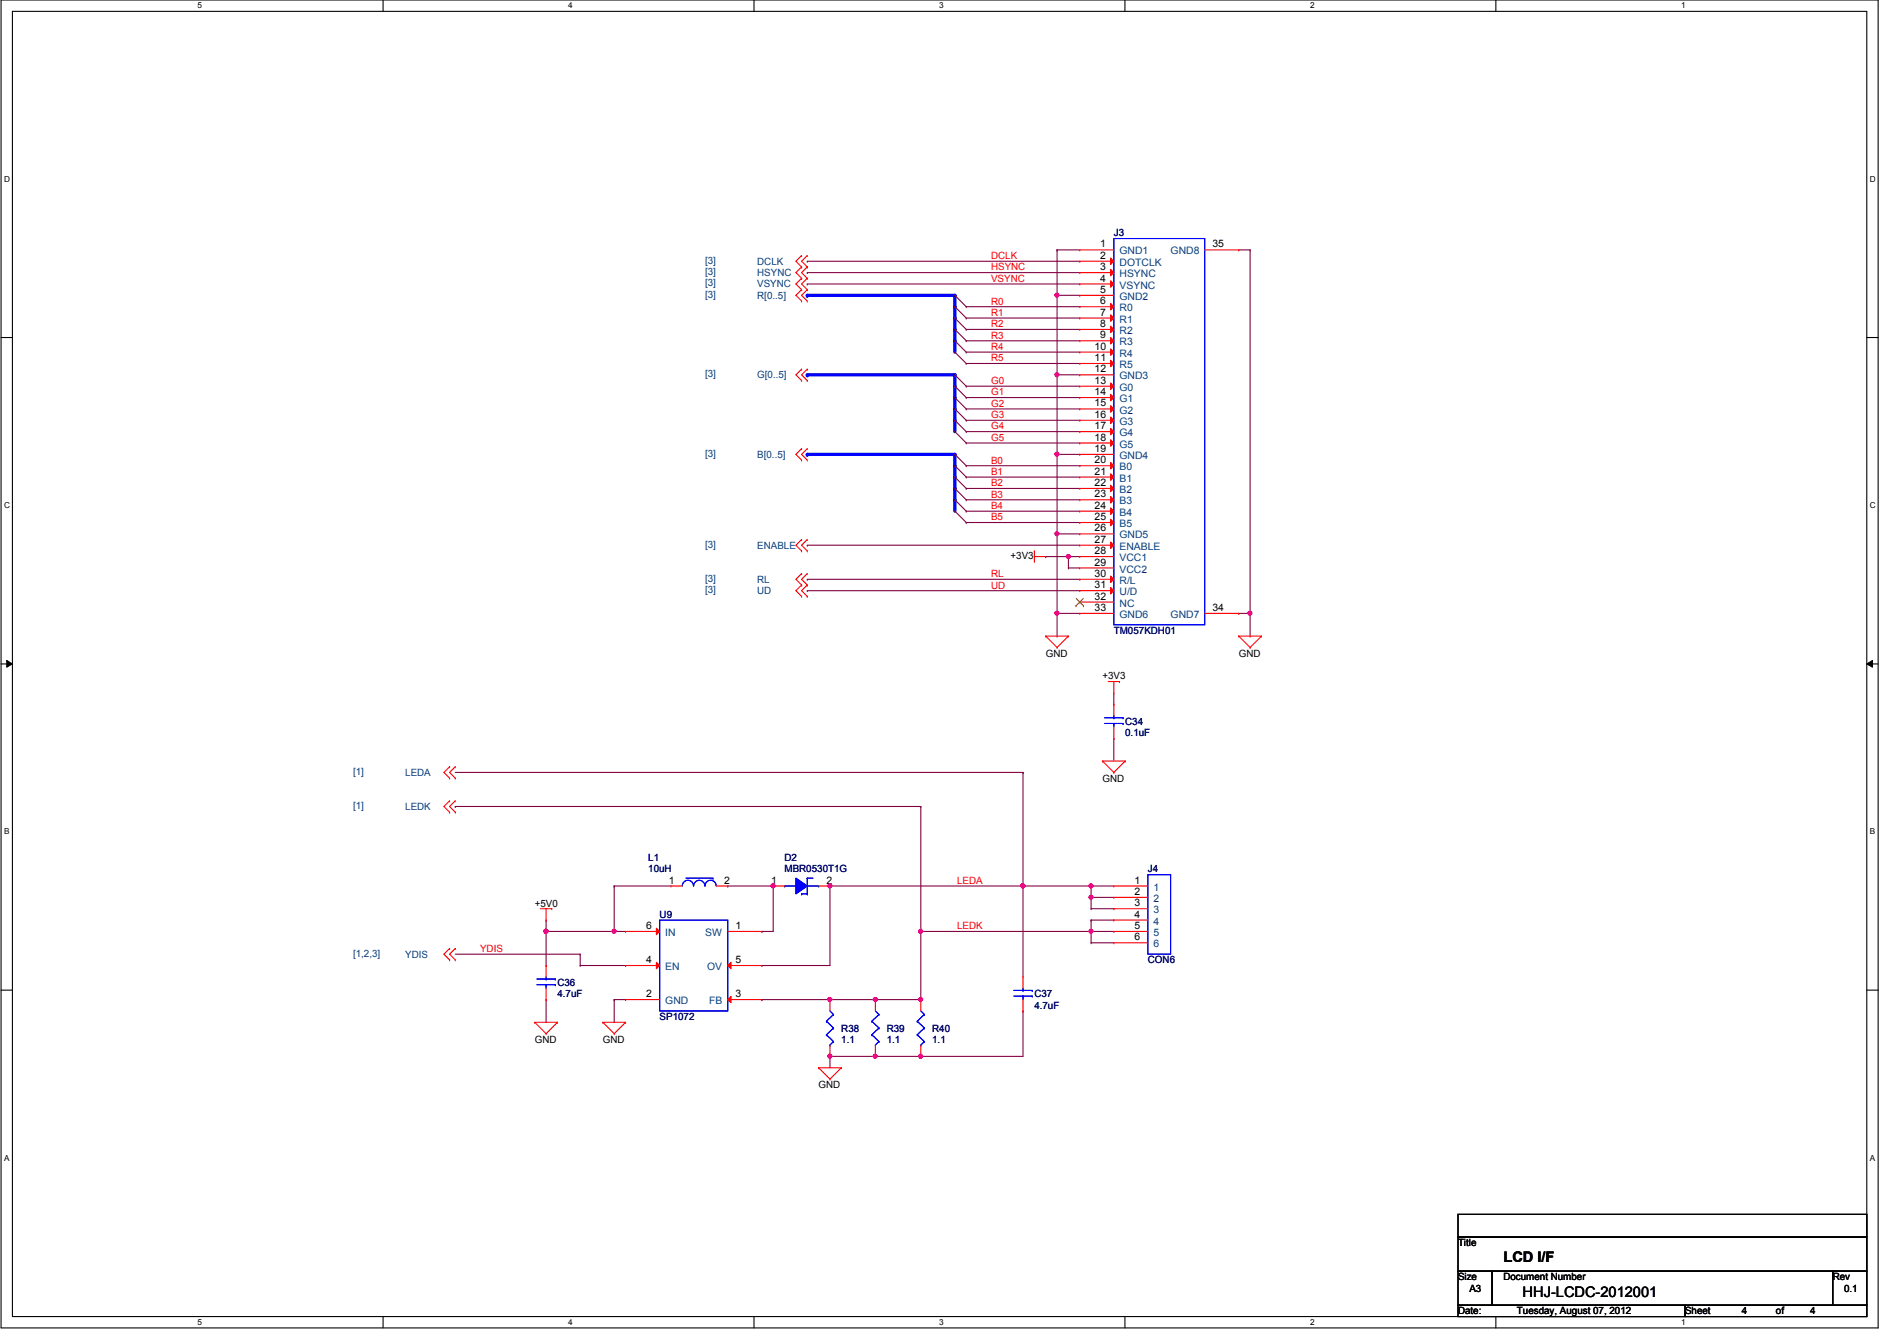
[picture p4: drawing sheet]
<svg xmlns="http://www.w3.org/2000/svg" width="297mm" height="210mm" viewBox="0 0 297 210" stroke-linecap="round" stroke-linejoin="round" font-family="sans-serif">
<path d="M.2 0h293.9v207.9h-293.9zM1.9 1.8h290.4v204.3h-290.4z" fill="none" stroke="#000" stroke-width=".17"/>
<g fill="#fff">
<path d="M30.9 .2h.7v1.4h-.7z"/>
<path d="M30.9 206.2h.7v1.4h-.7z"/>
</g>
<path d="M60 0v1.8M60 206.1v1.8" fill="none" stroke="#000" stroke-width=".17"/>
<g fill="#fff">
<path d="M89 .2h.7v1.4h-.7z"/>
<path d="M89 206.2h.7v1.4h-.7z"/>
</g>
<path d="M118.1 0v1.8M118.1 206.1v1.8" fill="none" stroke="#000" stroke-width=".17"/>
<g fill="#fff">
<path d="M147.1 .2h.6v1.4h-.6z"/>
<path d="M147.1 206.2h.6v1.4h-.6z"/>
</g>
<path d="M176.1 0v1.8M176.1 206.1v1.8" fill="none" stroke="#000" stroke-width=".17"/>
<g fill="#fff">
<path d="M205.1 .2h.7v1.4h-.7z"/>
<path d="M205.1 206.2h.7v1.4h-.7z"/>
</g>
<path d="M234.2 0v1.8M234.2 206.1v1.8" fill="none" stroke="#000" stroke-width=".17"/>
<g fill="#fff">
<path d="M263.2 .2h.7v1.4h-.7z"/>
<path d="M263.2 206.2h.7v1.4h-.7z"/>
<path d="M.6 27.3h.9v1.4h-.9z"/>
<path d="M292.8 27.3h.9v1.4h-.9z"/>
<path d="M.6 78.4h.9v1.4h-.9z"/>
<path d="M292.8 78.4h.9v1.4h-.9z"/>
</g>
<path d="M.2 52.8h1.7M292.3 52.8h1.8" fill="none" stroke="#000" stroke-width=".17"/>
<g fill="#fff">
<path d="M.6 129.5h.8v1.4h-.8z"/>
<path d="M292.8 129.5h.8v1.4h-.8z"/>
</g>
<path d="M.2 103.9h1.7M292.3 103.9h1.8" fill="none" stroke="#000" stroke-width=".17"/>
<path d="M1.1 103.4l.8 .5-.8 .5zM292.3 103.9l.9-.5v1z" fill="#000"/>
<path d="M1.1 103.4l.8 .5-.8 .5zM292.3 103.9l.9-.5v1z" fill="none" stroke="#000" stroke-width=".16"/>
<g fill="#fff">
<path d="M.6 180.5h.8v1.4h-.8z"/>
<path d="M292.8 180.5h.8v1.4h-.8z"/>
</g>
<path d="M.2 155h1.7M292.3 155h1.8" fill="none" stroke="#000" stroke-width=".17"/>
<g fill="none" stroke="#800040" stroke-width=".17">
<path d="M165.5 39.1h.1M165.5 39.1h3.6M165.5 39.1v19.6M126.4 40.9h.1M126.4 42.7h.1M126.4 44.4h.1M126.4 40.9h42.7M126.4 42.7h42.7M126.4 44.4h42.7M151.3 48h.1M151.3 49.8h.1M151.3 51.6h.1"/>
<path d="M151.3 53.3h.1M151.3 55.1h.1M151.3 56.9h.1M151.3 48h17.8M151.3 49.8h17.8M151.3 51.6h17.8M151.3 53.3h17.8M151.3 55.1h17.8M151.3 56.9h17.8M165.5 46.2h.1M165.5 46.2h3.6"/>
</g>
<circle cx="165.5" cy="58.6" r=".32" fill="#f0f"/>
<circle cx="165.5" cy="58.6" r=".32" fill="none" stroke="#f0f" stroke-width=".17"/>
<circle cx="165.5" cy="46.2" r=".32" fill="#f0f"/>
<circle cx="165.5" cy="46.2" r=".32" fill="none" stroke="#f0f" stroke-width=".17"/>
<g fill="none" stroke="#800040" stroke-width=".17">
<path d="M165.5 58.7h.1M165.5 58.7h3.6M165.5 58.7v24.9M151.3 60.5h.1M151.3 62.2h.1M151.3 64h.1M151.3 65.8h.1M151.3 67.6h.1M151.3 69.3h.1M151.3 72.9h.1M151.3 74.7h.1M151.3 76.5h.1"/>
<path d="M151.3 78.2h.1M151.3 60.5h17.8M151.3 62.2h17.8M151.3 64h17.8M151.3 65.8h17.8M151.3 67.6h17.8M151.3 69.3h17.8M151.3 72.9h17.8M151.3 74.7h17.8M151.3 76.5h17.8M151.3 78.2h17.8M165.5 71.1h.1"/>
<path d="M165.5 71.1h3.6M151.3 80h.1M151.3 81.8h.1M151.3 80h17.8M151.3 81.8h17.8"/>
</g>
<circle cx="165.5" cy="83.5" r=".32" fill="#f0f"/>
<circle cx="165.5" cy="83.5" r=".32" fill="none" stroke="#f0f" stroke-width=".17"/>
<circle cx="165.5" cy="71.1" r=".32" fill="#f0f"/>
<circle cx="165.5" cy="71.1" r=".32" fill="none" stroke="#f0f" stroke-width=".17"/>
<path d="M126.4 85.3h.1M126.4 85.3h42.7M165.5 83.6h.1M165.5 83.6h3.6M165.5 83.6v12.4" fill="none" stroke="#800040" stroke-width=".17"/>
<circle cx="165.5" cy="96" r=".32" fill="#f0f"/>
<circle cx="165.5" cy="96" r=".32" fill="none" stroke="#f0f" stroke-width=".17"/>
<path d="M126.4 90.7h.1M126.4 92.5h.1M126.4 90.7h42.7M126.4 92.5h42.7M165.5 96h.1M165.5 96h3.6" fill="none" stroke="#800040" stroke-width=".17"/>
<path d="M149.5 53.3v1.8" fill="none" stroke="#00f" stroke-width=".51"/>
<circle cx="149.5" cy="53.3" r=".25" fill="#00f"/>
<path d="M149.5 48v1.8" fill="none" stroke="#00f" stroke-width=".51"/>
<circle cx="149.5" cy="48" r=".25" fill="#00f"/>
<path d="M149.5 46.2v1.8" fill="none" stroke="#00f" stroke-width=".51"/>
<circle cx="149.5" cy="46.2" r=".25" fill="#00f"/>
<path d="M149.5 51.6v1.7" fill="none" stroke="#00f" stroke-width=".51"/>
<circle cx="149.5" cy="51.6" r=".25" fill="#00f"/>
<path d="M149.5 49.8v1.8" fill="none" stroke="#00f" stroke-width=".51"/>
<circle cx="149.5" cy="49.8" r=".25" fill="#00f"/>
<path d="M126.4 46.2h23.1" fill="none" stroke="#00f" stroke-width=".51"/>
<circle cx="126.4" cy="46.2" r=".25" fill="#00f"/>
<path d="M149.5 65.8v1.8" fill="none" stroke="#00f" stroke-width=".51"/>
<circle cx="149.5" cy="65.8" r=".25" fill="#00f"/>
<path d="M149.5 60.5v1.7" fill="none" stroke="#00f" stroke-width=".51"/>
<circle cx="149.5" cy="60.5" r=".25" fill="#00f"/>
<path d="M149.5 58.7v1.8" fill="none" stroke="#00f" stroke-width=".51"/>
<circle cx="149.5" cy="58.7" r=".25" fill="#00f"/>
<path d="M149.5 64v1.8" fill="none" stroke="#00f" stroke-width=".51"/>
<circle cx="149.5" cy="64" r=".25" fill="#00f"/>
<path d="M149.5 62.2v1.8" fill="none" stroke="#00f" stroke-width=".51"/>
<circle cx="149.5" cy="62.2" r=".25" fill="#00f"/>
<path d="M126.4 58.7h23.1" fill="none" stroke="#00f" stroke-width=".51"/>
<circle cx="126.4" cy="58.7" r=".25" fill="#00f"/>
<path d="M126.4 71.1h23.1" fill="none" stroke="#00f" stroke-width=".51"/>
<circle cx="126.4" cy="71.1" r=".25" fill="#00f"/>
<path d="M149.5 71.1v1.8" fill="none" stroke="#00f" stroke-width=".51"/>
<circle cx="149.5" cy="71.1" r=".25" fill="#00f"/>
<path d="M149.5 78.2v1.8" fill="none" stroke="#00f" stroke-width=".51"/>
<circle cx="149.5" cy="78.2" r=".25" fill="#00f"/>
<path d="M149.5 72.9v1.8" fill="none" stroke="#00f" stroke-width=".51"/>
<circle cx="149.5" cy="72.9" r=".25" fill="#00f"/>
<path d="M149.5 76.5v1.7" fill="none" stroke="#00f" stroke-width=".51"/>
<circle cx="149.5" cy="76.5" r=".25" fill="#00f"/>
<path d="M149.5 74.7v1.8" fill="none" stroke="#00f" stroke-width=".51"/>
<circle cx="149.5" cy="74.7" r=".25" fill="#00f"/>
<path d="M167.3 87.1h.1M167.3 88.9h.1M167.3 87.1h1.8M167.3 88.9h1.8M167.3 87.1v1.8" fill="none" stroke="#800040" stroke-width=".17"/>
<circle cx="167.3" cy="87.1" r=".32" fill="#f0f"/>
<circle cx="167.3" cy="87.1" r=".32" fill="none" stroke="#f0f" stroke-width=".17"/>
<path d="M163.7 87.1h.1M163.7 87.1h3.6M174.4 115.6h.1M174.4 115.6v3.5M170.9 138.7h.1M170.9 138.7h3.5" fill="none" stroke="#800040" stroke-width=".17"/>
<circle cx="170.8" cy="138.7" r=".32" fill="#f0f"/>
<circle cx="170.8" cy="138.7" r=".32" fill="none" stroke="#f0f" stroke-width=".17"/>
<path d="M170.9 142.2h.1M170.9 140.5h.1M170.9 142.2h3.5M170.9 140.5v1.7" fill="none" stroke="#800040" stroke-width=".17"/>
<circle cx="170.8" cy="140.4" r=".32" fill="#f0f"/>
<circle cx="170.8" cy="140.4" r=".32" fill="none" stroke="#f0f" stroke-width=".17"/>
<path d="M170.9 138.7h.1M170.9 138.7v1.8M170.9 140.5h.1M170.9 144h.1M170.9 145.8h.1M170.9 140.5h3.5M170.9 145.8v1.8M170.9 144h3.5" fill="none" stroke="#800040" stroke-width=".17"/>
<circle cx="170.8" cy="145.8" r=".32" fill="#f0f"/>
<circle cx="170.8" cy="145.8" r=".32" fill="none" stroke="#f0f" stroke-width=".17"/>
<g fill="none" stroke="#800040" stroke-width=".17">
<path d="M96.2 138.7h.1M96.2 138.7h8.9M96.2 138.7v7.1M114 138.7h.1M114 138.7h7.1M96.2 145.8h.1M96.2 145.8h1.8M170.9 145.8h.1M170.9 144h.1M170.9 147.6h.1M170.9 145.8h3.5M170.9 144v1.8"/>
<path d="M170.9 147.6h3.5"/>
</g>
<circle cx="121" cy="138.7" r=".32" fill="#f0f"/>
<circle cx="121" cy="138.7" r=".32" fill="none" stroke="#f0f" stroke-width=".17"/>
<path d="M121.1 138.7h.1M121.1 138.7v7.1h-1.8M130 138.7h.1M130 138.7v12.4h-10.7M96.2 156.5h.1M96.2 156.5h1.8M96.2 156.5v3.5M119.3 145.8h.1M119.3 151.1h.1M130 165.4h.1M130 165.4v1.7M130 165.4h7.1" fill="none" stroke="#800040" stroke-width=".17"/>
<circle cx="137" cy="165.3" r=".32" fill="#f0f"/>
<circle cx="137" cy="165.3" r=".32" fill="none" stroke="#f0f" stroke-width=".17"/>
<circle cx="129.9" cy="165.3" r=".32" fill="#f0f"/>
<circle cx="129.9" cy="165.3" r=".32" fill="none" stroke="#f0f" stroke-width=".17"/>
<path d="M137.1 165.4h.1M137.1 165.4h7.1" fill="none" stroke="#800040" stroke-width=".17"/>
<circle cx="144.2" cy="165.3" r=".32" fill="#f0f"/>
<circle cx="144.2" cy="165.3" r=".32" fill="none" stroke="#f0f" stroke-width=".17"/>
<path d="M119.3 156.5h.1M119.3 156.5h10.7M137.1 156.5h.1M137.1 156.5h7.1" fill="none" stroke="#800040" stroke-width=".17"/>
<circle cx="144.2" cy="156.4" r=".32" fill="#f0f"/>
<circle cx="144.2" cy="156.4" r=".32" fill="none" stroke="#f0f" stroke-width=".17"/>
<circle cx="137" cy="156.4" r=".32" fill="#f0f"/>
<circle cx="137" cy="156.4" r=".32" fill="none" stroke="#f0f" stroke-width=".17"/>
<path d="M85.5 156.5h.1M85.5 151.1h.1M85.5 145.8v5.3M85.5 156.5v3.5" fill="none" stroke="#800040" stroke-width=".17"/>
<circle cx="85.5" cy="145.8" r=".32" fill="#f0f"/>
<circle cx="85.5" cy="145.8" r=".32" fill="none" stroke="#f0f" stroke-width=".17"/>
<path d="M85.5 145.8h.1M85.5 145.8h10.7" fill="none" stroke="#800040" stroke-width=".17"/>
<circle cx="96.2" cy="145.8" r=".32" fill="#f0f"/>
<circle cx="96.2" cy="145.8" r=".32" fill="none" stroke="#f0f" stroke-width=".17"/>
<circle cx="85.5" cy="145.8" r=".32" fill="#f0f"/>
<circle cx="85.5" cy="145.8" r=".32" fill="none" stroke="#f0f" stroke-width=".17"/>
<path d="M130 156.5h.1M130 156.5h7.1" fill="none" stroke="#800040" stroke-width=".17"/>
<circle cx="129.9" cy="156.4" r=".32" fill="#f0f"/>
<circle cx="129.9" cy="156.4" r=".32" fill="none" stroke="#f0f" stroke-width=".17"/>
<path d="M130 138.7h.1M130 138.7h30.2M144.2 145.8h.1M144.2 145.8v10.7" fill="none" stroke="#800040" stroke-width=".17"/>
<circle cx="160.2" cy="138.7" r=".32" fill="#f0f"/>
<circle cx="160.2" cy="138.7" r=".32" fill="none" stroke="#f0f" stroke-width=".17"/>
<circle cx="129.9" cy="138.7" r=".32" fill="#f0f"/>
<circle cx="129.9" cy="138.7" r=".32" fill="none" stroke="#f0f" stroke-width=".17"/>
<path d="M160.2 138.7h.1M160.2 138.7v14.2M85.5 144h.1M85.5 144v1.8M144.2 145.8h.1M144.2 145.8h26.7M160.2 158.2h.1M160.2 158.2v7.2h-16M144.2 165.4h.1" fill="none" stroke="#800040" stroke-width=".17"/>
<circle cx="144.2" cy="145.8" r=".32" fill="#f0f"/>
<circle cx="144.2" cy="145.8" r=".32" fill="none" stroke="#f0f" stroke-width=".17"/>
<path d="M160.2 138.7h.1M160.2 138.7h10.7" fill="none" stroke="#800040" stroke-width=".17"/>
<circle cx="160.2" cy="138.7" r=".32" fill="#f0f"/>
<circle cx="160.2" cy="138.7" r=".32" fill="none" stroke="#f0f" stroke-width=".17"/>
<g fill="none" stroke="#800040" stroke-width=".17">
<path d="M194 39.1h1.7M195.7 39.1h.1M195.7 39.1v56.9M195.7 96h.1M71.3 126.2h.1M71.3 120.9h88.9M71.3 126.2h72.9M144.2 126.2h.1M144.2 126.2v19.6M160.2 120.9h.1M160.2 120.9v17.8M71.3 149.4h19.5"/>
<path d="M90.8 149.4h.1M90.8 151.1h.1M90.8 149.4v1.7M90.8 151.1h7.2M98 151.1h.1"/>
</g>
<circle cx="195.7" cy="96" r=".32" fill="#f0f"/>
<circle cx="195.7" cy="96" r=".32" fill="none" stroke="#f0f" stroke-width=".17"/>
<g fill="none" stroke="#800040" stroke-width=".17">
<path d="M149.5 46.2h.1M149.5 48h.1M149.5 49.8h.1M149.5 51.6h.1M149.5 53.3h.1M149.5 55.1h.1M149.5 58.7h.1M149.5 46.2l1.8 1.8M149.5 48l1.8 1.8M149.5 49.8l1.8 1.8M149.5 51.6l1.8 1.7M149.5 53.3l1.8 1.8"/>
<path d="M149.5 55.1l1.8 1.8M149.5 58.7l1.8 1.8M149.5 60.5h.1M149.5 62.2h.1M149.5 64h.1M149.5 65.8h.1M149.5 67.6h.1M149.5 71.1h.1M149.5 72.9h.1M149.5 74.7h.1M149.5 76.5h.1M149.5 78.2h.1"/>
<path d="M149.5 60.5l1.8 1.7M149.5 62.2l1.8 1.8M149.5 64l1.8 1.8M149.5 65.8l1.8 1.8M149.5 67.6l1.8 1.7M149.5 71.1l1.8 1.8M149.5 72.9l1.8 1.8M149.5 74.7l1.8 1.8M149.5 76.5l1.8 1.7M149.5 78.2l1.8 1.8M149.5 80h.1M149.5 80l1.8 1.8"/>
<path d="M165.5 99.6h.1M165.5 96v3.6M194 96h.1M194 96h1.7v3.6M195.7 99.6h.1M174.4 110.2h.1M174.4 108.5v1.7"/>
</g>
<g fill="none" stroke="#f00" stroke-width=".17">
<path d="M125.5 45.3h.1M125.5 47.1h.1M125.5 43.6h.1M125.5 41.8h.1M125.5 40h.1M125.5 57.8h.1M125.5 59.6h.1M125.5 45.3l-.9 .9 .9 .9M125.5 43.6l-.9 .8 .9 .9M125.5 41.8l-.9 .9 .9 .9M125.5 40l-.9 .9 .9 .9M125.5 57.8l-.9 .9 .9 .9"/>
<path d="M126.4 45.3h.1M126.4 47.1h.1M126.4 43.6h.1M126.4 41.8h.1M126.4 40h.1M126.4 57.8h.1M126.4 59.6h.1M126.4 45.3l-.9 .9 .9 .9M126.4 43.6l-.9 .8 .9 .9M126.4 41.8l-.9 .9 .9 .9M126.4 40l-.9 .9 .9 .9M126.4 57.8l-.9 .9 .9 .9"/>
<path d="M125.5 70.2h.1M125.5 72h.1M125.5 70.2l-.9 .9 .9 .9M126.4 70.2h.1M126.4 72h.1M126.4 70.2l-.9 .9 .9 .9M125.5 84.5h.1M125.5 86.2h.1M125.5 89.8h.1M125.5 91.6h.1M125.5 93.3h.1M125.5 84.5l-.9 .8 .9 .9"/>
<path d="M125.5 89.8l-.9 .9 .9 .9M125.5 91.6l-.9 .9 .9 .8M126.4 84.5h.1M126.4 86.2h.1M126.4 89.8h.1M126.4 91.6h.1M126.4 93.3h.1M126.4 84.5l-.9 .8 .9 .9M126.4 89.8l-.9 .9 .9 .9M126.4 91.6l-.9 .9 .9 .8M162 86.2h.1M162 87.1h1.7"/>
<path d="M162 86.2v1.8M163.7 87.1h.1M163.7 99.6h.1M163.7 99.6h3.6M163.7 99.6l1.8 1.7M167.3 99.6h.1M167.3 99.6l-1.8 1.7M194 99.6h.1M194 99.6h3.5M194 99.6l1.7 1.7M197.5 99.6h.1M197.5 99.6l-1.8 1.7"/>
<path d="M165.5 101.3h.1M172.6 119.1h.1M172.6 119.1h3.6M172.6 119.1l1.8 1.8M173.5 106.7h1.8M174.4 108.5h.1M174.4 106.7v1.8M175.3 106.7h.1M176.2 119.1h.1M176.2 119.1l-1.8 1.8M195.7 101.3h.1M70.4 120h.1"/>
<path d="M70.4 121.8h.1M70.4 125.3h.1M70.4 127.1h.1M70.4 125.3l-.9 .9 .9 .9M70.4 120l-.9 .9 .9 .9M71.3 120h.1M71.3 121.8h.1M71.3 125.3h.1M71.3 127.1h.1M71.3 125.3l-.9 .9 .9 .9M71.3 120l-.9 .9 .9 .9M174.4 120.9h.1"/>
<path d="M174.4 138.7h.1M174.4 138.7h5.3M70.4 148.5h.1M70.4 150.2h.1M70.4 148.5l-.9 .9 .9 .8M71.3 148.5h.1M71.3 150.2h.1M71.3 148.5l-.9 .9 .9 .8M84.6 142.2h1.8M85.5 144h.1M85.5 142.2v1.8M86.4 142.2h.1"/>
<path d="M174.4 140.5h.1M174.4 142.2h.1M174.4 144h.1M174.4 145.8h.1M174.4 147.6h.1M174.4 142.2h5.3M174.4 140.5h5.3M174.4 144h5.3M174.4 145.8h5.3M174.4 147.6h5.3M83.7 160h.1M83.7 160h3.6"/>
<path d="M83.7 160l1.8 1.8M85.5 161.8h.1M87.3 160h.1M87.3 160l-1.8 1.8M94.4 160h.1M94.4 160h3.6M94.4 160l1.8 1.8M96.2 161.8h.1M98 160h.1M98 160l-1.8 1.8M128.2 167.1h.1M128.2 167.1h3.5"/>
<path d="M128.2 167.1l1.8 1.8M130 168.9h.1M131.7 167.1h.1M131.7 167.1l-1.7 1.8"/>
</g>
<path d="M228.3 190.1h64v3.5h-64zM228.3 193.6h64v5.4h-64zM228.3 199h5.3v5.3h-5.3zM233.6 199h53.4v5.3h-53.4zM287 199h5.3v5.3h-5.3zM228.3 204.3h35.6v1.8h-35.6zM263.9 204.3h28.4v1.8h-28.4z" fill="none" stroke="#000" stroke-width=".17"/>
<path d="M125.5 139.9h.1M125.5 139.9h.9M126.4 139.9h.1M126.4 137.5v2.4M126.4 138.7h1.8M128.2 138.7h.1M179.7 136.9h3.6v12.5h-3.6z" fill="none" stroke="#00f" stroke-width=".17"/>
<path d="M124.6 137.5l1.8 1.2-1.8 1.2z" fill-rule="evenodd" fill="#00f"/>
<path d="M122.8 138.7h.1M122.8 138.7h1.8M124.6 137.5l1.8 1.2-1.8 1.2zM125.5 139.9h.1M125.5 139.9h.9M126.4 137.5h.1M126.4 139.9h.1M126.4 138.7h1.8M126.4 137.5h.9M126.4 137.5v2.4M128.2 138.7h.1" fill="none" stroke="#00f" stroke-width=".17"/>
<path d="M124.6 137.5l1.8 1.2-1.8 1.2z" fill-rule="evenodd" fill="#00f"/>
<g fill="none" stroke="#00f" stroke-width=".17">
<path d="M173 113.2h2.8M173 112.4h2.8M174.4 112.4h.1M174.4 113.2h.1M174.4 112v.4M174.4 113.2v.6M175.8 113.2h.1M175.8 112.4h.1M106.8 138.7a.87 .87 0 0 1 .9-.9 .87 .87 0 0 1 .9 .9M107.4 137.5h4.2M108.6 138.7a.87 .87 0 0 1 .9-.9 .87 .87 0 0 1 .9 .9M110.4 138.7a.87 .87 0 0 1 .9-.9 .87 .87 0 0 1 .8 .9"/>
<path d="M111.6 137.5h.1M122.8 138.7h.1M122.8 138.7h1.8M124.6 137.5l1.8 1.2-1.8 1.2zM126.4 137.5h.1M126.4 137.5h.9M84.1 154.1h2.8M84.1 153.2h2.8M85.5 153.2h.1M85.5 154.1h.1M85.5 152.9v.3M85.5 154.1v.6"/>
<path d="M86.9 154.1h.1M86.9 153.2h.1M103.3 144h10.7v14.2h-10.7zM129.4 159.9h.1M129.4 159.9l1.1 1M130 158.2l.5 .6M130.5 158.8h.1M130.5 158.8l-1.1 1.1M136.5 159.9h.1M136.5 159.9l1.1 1M137.1 158.2l.5 .6M137.6 158.8h.1"/>
<path d="M137.6 158.8l-1.1 1.1M143.6 159.9h.1M143.6 159.9l1.1 1M144.2 158.2l.5 .6M144.7 158.8h.1M144.7 158.8l-1.1 1.1M158.7 155.9h2.9M158.7 155h2.9M160.2 155h.1M160.2 155.9h.1M160.2 154.7v.3M160.2 155.9v.6"/>
<path d="M161.6 155.9h.1M161.6 155h.1M129.4 162h.1M129.4 162l1.1 1M130 163.6h.1M130.5 160.9h.1M130.5 163h.1M130.5 160.9l-1.1 1.1M130.5 163l-.5 .6M136.5 162h.1M136.5 162l1.1 1M137.1 163.6h.1"/>
<path d="M137.6 160.9h.1M137.6 163h.1M137.6 160.9l-1.1 1.1M137.6 163l-.5 .6M143.6 162h.1M143.6 162l1.1 1M144.2 163.6h.1M144.7 160.9h.1M144.7 163h.1M144.7 160.9l-1.1 1.1M144.7 163l-.5 .6"/>
</g>
<g fill="none" stroke="#f00" stroke-width=".17">
<path d="M174.4 110.2h.1M174.4 115.6h.1M174.4 110.2v1.8M174.4 113.8v1.8M105.1 138.7h.1M105.1 138.7h1.7M112.2 138.7h1.8M114 138.7h.1M121.1 138.7h.1M121.1 138.7h1.7M128.2 138.7h1.8M130 138.7h.1"/>
<path d="M85.5 151.1h.1M85.5 156.5h.1M85.5 151.1v1.8M85.5 154.7v1.8M98 156.5h.1M98 156.5h5.3M114 145.8h5.3M119.3 145.8h.1M130 156.5h.1M130 156.5v1.7M137.1 156.5h.1M137.1 156.5v1.7"/>
<path d="M144.2 156.5h.1M144.2 156.5v1.7M160.2 152.9h.1M160.2 158.2h.1M160.2 152.9v1.8M160.2 156.5v1.7M130 165.4h.1M130 163.6v1.8M137.1 165.4h.1M137.1 163.6v1.8M144.2 165.4h.1M144.2 163.6v1.8"/>
</g>
<path d="M114 156.5l.5-.5v1z" fill="#f00"/>
<path d="M114 156.5l.5-.5v1zM114 156.5h5.3M119.3 156.5h.1" fill="none" stroke="#f00" stroke-width=".17"/>
<path d="M102.8 150.6l.5 .5-.5 .5z" fill="#f00"/>
<path d="M98 151.1h.1M98 151.1h5.3M102.8 150.6l.5 .5-.5 .5z" fill="none" stroke="#f00" stroke-width=".17"/>
<path d="M114 151.1l.5-.5v1z" fill="#f00"/>
<path d="M114 151.1l.5-.5v1zM114 151.1h5.3M119.3 151.1h.1" fill="none" stroke="#f00" stroke-width=".17"/>
<path d="M102.8 145.3l.5 .5-.5 .5z" fill="#f00"/>
<path d="M169.1 39.1h.1M169.1 39.1h5.3M98 145.8h.1M98 145.8h5.3M102.8 145.3l.5 .5-.5 .5z" fill="none" stroke="#f00" stroke-width=".17"/>
<path d="M174.4 37.3h14.2v60.5h-14.2z" fill="none" stroke="#00f" stroke-width=".17"/>
<path d="M173.9 40.4l.5 .5-.5 .5z" fill="#f00"/>
<path d="M169.1 40.9h.1M169.1 40.9h5.3M173.9 40.4l.5 .5-.5 .5z" fill="none" stroke="#f00" stroke-width=".17"/>
<path d="M173.9 42.2l.5 .5-.5 .5z" fill="#f00"/>
<path d="M169.1 42.7h.1M169.1 42.7h5.3M173.9 42.2l.5 .5-.5 .5z" fill="none" stroke="#f00" stroke-width=".17"/>
<path d="M173.9 43.9l.5 .5-.5 .6z" fill="#f00"/>
<path d="M169.1 44.4h.1M169.1 46.2h.1M169.1 44.4h5.3M169.1 46.2h5.3M173.9 43.9l.5 .5-.5 .6z" fill="none" stroke="#f00" stroke-width=".17"/>
<path d="M173.9 47.5l.5 .5-.5 .5z" fill="#f00"/>
<path d="M169.1 48h.1M169.1 48h5.3M173.9 47.5l.5 .5-.5 .5z" fill="none" stroke="#f00" stroke-width=".17"/>
<path d="M173.9 49.3l.5 .5-.5 .5z" fill="#f00"/>
<path d="M169.1 49.8h.1M169.1 49.8h5.3M173.9 49.3l.5 .5-.5 .5z" fill="none" stroke="#f00" stroke-width=".17"/>
<path d="M173.9 51.1l.5 .5-.5 .5z" fill="#f00"/>
<path d="M169.1 51.6h.1M169.1 51.6h5.3M173.9 51.1l.5 .5-.5 .5z" fill="none" stroke="#f00" stroke-width=".17"/>
<path d="M173.9 52.8l.5 .5-.5 .5z" fill="#f00"/>
<path d="M169.1 53.3h.1M169.1 53.3h5.3M173.9 52.8l.5 .5-.5 .5z" fill="none" stroke="#f00" stroke-width=".17"/>
<path d="M173.9 54.6l.5 .5-.5 .5z" fill="#f00"/>
<path d="M169.1 55.1h.1M169.1 55.1h5.3M173.9 54.6l.5 .5-.5 .5z" fill="none" stroke="#f00" stroke-width=".17"/>
<path d="M173.9 56.4l.5 .5-.5 .5z" fill="#f00"/>
<path d="M169.1 56.9h.1M169.1 58.7h.1M169.1 56.9h5.3M169.1 58.7h5.3M173.9 56.4l.5 .5-.5 .5z" fill="none" stroke="#f00" stroke-width=".17"/>
<path d="M173.9 59.9l.5 .6-.5 .5z" fill="#f00"/>
<path d="M173.9 59.9l.5 .6-.5 .5zM169.1 60.5h.1M169.1 60.5h5.3" fill="none" stroke="#f00" stroke-width=".17"/>
<path d="M173.9 61.7l.5 .5-.5 .5z" fill="#f00"/>
<path d="M169.1 62.2h.1M169.1 62.2h5.3M173.9 61.7l.5 .5-.5 .5z" fill="none" stroke="#f00" stroke-width=".17"/>
<path d="M173.9 63.5l.5 .5-.5 .5z" fill="#f00"/>
<path d="M169.1 64h.1M169.1 64h5.3M173.9 63.5l.5 .5-.5 .5z" fill="none" stroke="#f00" stroke-width=".17"/>
<path d="M173.9 65.3l.5 .5-.5 .5z" fill="#f00"/>
<path d="M169.1 65.8h.1M169.1 65.8h5.3M173.9 65.3l.5 .5-.5 .5z" fill="none" stroke="#f00" stroke-width=".17"/>
<path d="M173.9 67.1l.5 .5-.5 .5z" fill="#f00"/>
<path d="M169.1 67.6h.1M169.1 67.6h5.3M173.9 67.1l.5 .5-.5 .5z" fill="none" stroke="#f00" stroke-width=".17"/>
<path d="M173.9 68.8l.5 .5-.5 .5z" fill="#f00"/>
<path d="M169.1 69.3h.1M169.1 71.1h.1M169.1 69.3h5.3M169.1 71.1h5.3M173.9 68.8l.5 .5-.5 .5z" fill="none" stroke="#f00" stroke-width=".17"/>
<path d="M173.9 72.4l.5 .5-.5 .5z" fill="#f00"/>
<path d="M169.1 72.9h.1M169.1 72.9h5.3M173.9 72.4l.5 .5-.5 .5z" fill="none" stroke="#f00" stroke-width=".17"/>
<path d="M173.9 74.2l.5 .5-.5 .5z" fill="#f00"/>
<path d="M169.1 74.7h.1M169.1 74.7h5.3M173.9 74.2l.5 .5-.5 .5z" fill="none" stroke="#f00" stroke-width=".17"/>
<path d="M173.9 75.9l.5 .6-.5 .5z" fill="#f00"/>
<path d="M169.1 76.5h.1M169.1 76.5h5.3M173.9 75.9l.5 .6-.5 .5z" fill="none" stroke="#f00" stroke-width=".17"/>
<path d="M173.9 77.7l.5 .5-.5 .5z" fill="#f00"/>
<path d="M169.1 78.2h.1M169.1 78.2h5.3M173.9 77.7l.5 .5-.5 .5z" fill="none" stroke="#f00" stroke-width=".17"/>
<path d="M173.9 79.5l.5 .5-.5 .5z" fill="#f00"/>
<path d="M173.9 79.5l.5 .5-.5 .5zM169.1 80h.1M169.1 80h5.3" fill="none" stroke="#f00" stroke-width=".17"/>
<path d="M173.9 81.3l.5 .5-.5 .5z" fill="#f00"/>
<path d="M169.1 81.8h.1M169.1 83.6h.1M169.1 81.8h5.3M169.1 83.6h5.3M173.9 81.3l.5 .5-.5 .5z" fill="none" stroke="#f00" stroke-width=".17"/>
<path d="M173.9 84.8l.5 .5-.5 .6z" fill="#f00"/>
<path d="M169.1 85.3h.1M169.1 87.1h.1M169.1 88.9h.1M169.1 85.3h5.3M169.1 87.1h5.3M169.1 88.9h5.3M173.9 84.8l.5 .5-.5 .6z" fill="none" stroke="#f00" stroke-width=".17"/>
<path d="M173.9 90.2l.5 .5-.5 .5z" fill="#f00"/>
<path d="M169.1 90.7h.1M169.1 90.7h5.3M173.9 90.2l.5 .5-.5 .5z" fill="none" stroke="#f00" stroke-width=".17"/>
<path d="M173.9 91.9l.5 .6-.5 .5z" fill="#f00"/>
<path d="M188.6 39.1h5.4M194 39.1h.1M169.1 92.5h.1M169.1 94.2h.1M169.1 96h.1M169.1 92.5h5.3M169.1 94.2h5.3M169.1 96h5.3M173.9 91.9l.5 .6-.5 .5zM188.6 96h5.4M194 96h.1" fill="none" stroke="#f00" stroke-width=".17"/>
<path d="M168.5 94.8h.1M168.5 93.7l1.2 1.1M169.6 93.7l-1.1 1.1M169.7 94.8h.1" fill="none" stroke="#804000" stroke-width=".16"/>
<circle cx="165.5" cy="58.6" r=".32" fill="#f0f"/>
<circle cx="165.5" cy="58.6" r=".32" fill="none" stroke="#f0f" stroke-width=".17"/>
<circle cx="165.5" cy="46.2" r=".32" fill="#f0f"/>
<circle cx="165.5" cy="46.2" r=".32" fill="none" stroke="#f0f" stroke-width=".17"/>
<circle cx="165.5" cy="83.5" r=".32" fill="#f0f"/>
<circle cx="165.5" cy="83.5" r=".32" fill="none" stroke="#f0f" stroke-width=".17"/>
<circle cx="165.5" cy="71.1" r=".32" fill="#f0f"/>
<circle cx="165.5" cy="71.1" r=".32" fill="none" stroke="#f0f" stroke-width=".17"/>
<circle cx="165.5" cy="96" r=".32" fill="#f0f"/>
<circle cx="165.5" cy="96" r=".32" fill="none" stroke="#f0f" stroke-width=".17"/>
<circle cx="167.3" cy="87.1" r=".32" fill="#f0f"/>
<circle cx="167.3" cy="87.1" r=".32" fill="none" stroke="#f0f" stroke-width=".17"/>
<circle cx="170.8" cy="138.7" r=".32" fill="#f0f"/>
<circle cx="170.8" cy="138.7" r=".32" fill="none" stroke="#f0f" stroke-width=".17"/>
<circle cx="170.8" cy="140.4" r=".32" fill="#f0f"/>
<circle cx="170.8" cy="140.4" r=".32" fill="none" stroke="#f0f" stroke-width=".17"/>
<circle cx="170.8" cy="145.8" r=".32" fill="#f0f"/>
<circle cx="170.8" cy="145.8" r=".32" fill="none" stroke="#f0f" stroke-width=".17"/>
<circle cx="121" cy="138.7" r=".32" fill="#f0f"/>
<circle cx="121" cy="138.7" r=".32" fill="none" stroke="#f0f" stroke-width=".17"/>
<circle cx="137" cy="165.3" r=".32" fill="#f0f"/>
<circle cx="137" cy="165.3" r=".32" fill="none" stroke="#f0f" stroke-width=".17"/>
<circle cx="129.9" cy="165.3" r=".32" fill="#f0f"/>
<circle cx="129.9" cy="165.3" r=".32" fill="none" stroke="#f0f" stroke-width=".17"/>
<circle cx="144.2" cy="165.3" r=".32" fill="#f0f"/>
<circle cx="144.2" cy="165.3" r=".32" fill="none" stroke="#f0f" stroke-width=".17"/>
<circle cx="144.2" cy="156.4" r=".32" fill="#f0f"/>
<circle cx="144.2" cy="156.4" r=".32" fill="none" stroke="#f0f" stroke-width=".17"/>
<circle cx="137" cy="156.4" r=".32" fill="#f0f"/>
<circle cx="137" cy="156.4" r=".32" fill="none" stroke="#f0f" stroke-width=".17"/>
<circle cx="85.5" cy="145.8" r=".32" fill="#f0f"/>
<circle cx="85.5" cy="145.8" r=".32" fill="none" stroke="#f0f" stroke-width=".17"/>
<circle cx="96.2" cy="145.8" r=".32" fill="#f0f"/>
<circle cx="96.2" cy="145.8" r=".32" fill="none" stroke="#f0f" stroke-width=".17"/>
<circle cx="85.5" cy="145.8" r=".32" fill="#f0f"/>
<circle cx="85.5" cy="145.8" r=".32" fill="none" stroke="#f0f" stroke-width=".17"/>
<circle cx="129.9" cy="156.4" r=".32" fill="#f0f"/>
<circle cx="129.9" cy="156.4" r=".32" fill="none" stroke="#f0f" stroke-width=".17"/>
<circle cx="160.2" cy="138.7" r=".32" fill="#f0f"/>
<circle cx="160.2" cy="138.7" r=".32" fill="none" stroke="#f0f" stroke-width=".17"/>
<circle cx="129.9" cy="138.7" r=".32" fill="#f0f"/>
<circle cx="129.9" cy="138.7" r=".32" fill="none" stroke="#f0f" stroke-width=".17"/>
<circle cx="144.2" cy="145.8" r=".32" fill="#f0f"/>
<circle cx="144.2" cy="145.8" r=".32" fill="none" stroke="#f0f" stroke-width=".17"/>
<circle cx="160.2" cy="138.7" r=".32" fill="#f0f"/>
<circle cx="160.2" cy="138.7" r=".32" fill="none" stroke="#f0f" stroke-width=".17"/>
<circle cx="195.7" cy="96" r=".32" fill="#f0f"/>
<circle cx="195.7" cy="96" r=".32" fill="none" stroke="#f0f" stroke-width=".17"/>
<g font-size="2.3">
<text x="235.4" y="197.5">LCD I/F</text>
<text x="238.4" y="203">HHJ-LCDC-2012001</text>
</g>
<g font-size="1.6" fill="#004080">
<text x="110.4" y="41.3">[3]</text>
<text x="118.6" y="41.4">DCLK</text>
<text x="175.3" y="39.8">GND1</text>
<text x="175.3" y="41.6">DOTCLK</text>
<text x="183.3" y="39.8">GND8</text>
<text x="110.4" y="46.6">[3]</text>
<text x="110.4" y="44.8">[3]</text>
<text x="110.4" y="43.1">[3]</text>
<text x="118.6" y="46.8">R[0..5]</text>
<text x="118.6" y="45">VSYNC</text>
<text x="118.6" y="43.2">HSYNC</text>
<text x="175.3" y="43.4">HSYNC</text>
<text x="175.3" y="45.2">VSYNC</text>
<text x="175.3" y="46.9">GND2</text>
<text x="175.3" y="48.7">R0</text>
<text x="175.3" y="50.5">R1</text>
<text x="175.3" y="52.3">R2</text>
<text x="110.4" y="59.1">[3]</text>
<text x="118.6" y="59.2">G[0..5]</text>
<text x="175.3" y="54.1">R3</text>
<text x="175.3" y="55.8">R4</text>
<text x="175.3" y="57.6">R5</text>
<text x="175.3" y="59.4">GND3</text>
<text x="175.3" y="61.2">G0</text>
<text x="175.3" y="62.9">G1</text>
<text x="175.3" y="64.7">G2</text>
<text x="110.4" y="71.5">[3]</text>
<text x="118.6" y="71.7">B[0..5]</text>
<text x="175.3" y="66.5">G3</text>
<text x="175.3" y="68.3">G4</text>
<text x="175.3" y="70.1">G5</text>
<text x="175.3" y="71.8">GND4</text>
<text x="175.3" y="73.6">B0</text>
<text x="175.3" y="75.4">B1</text>
<text x="175.3" y="77.2">B2</text>
<text x="175.3" y="79">B3</text>
<text x="175.3" y="80.7">B4</text>
<text x="175.3" y="82.5">B5</text>
<text x="110.4" y="85.7">[3]</text>
<text x="118.6" y="85.9">ENABLE</text>
<text x="175.3" y="84.3">GND5</text>
<text x="175.3" y="86.1">ENABLE</text>
<text x="175.3" y="87.8">VCC1</text>
<text x="175.3" y="89.6">VCC2</text>
<text x="110.4" y="91.1">[3]</text>
<text x="110.4" y="92.8">[3]</text>
<text x="118.6" y="91.2">RL</text>
<text x="118.6" y="93">UD</text>
<text x="175.3" y="91.4">R/L</text>
<text x="175.3" y="93.2">U/D</text>
<text x="175.3" y="95">NC</text>
<text x="175.3" y="96.7">GND6</text>
<text x="183.3" y="96.7">GND7</text>
<text x="55.3" y="121.3">[1]</text>
<text x="63.5" y="121.5">LEDA</text>
<text x="55.3" y="126.6">[1]</text>
<text x="63.5" y="126.8">LEDK</text>
<text x="180.6" y="139.4">1</text>
<text x="180.6" y="141.2">2</text>
<text x="180.6" y="143">3</text>
<text x="55.3" y="149.7">[1,2,3]</text>
<text x="63.5" y="149.9">YDIS</text>
<text x="104.2" y="146.5">IN</text>
<text x="110.4" y="146.5">SW</text>
<text x="180.6" y="144.7">4</text>
<text x="180.6" y="146.5">5</text>
<text x="180.6" y="148.3">6</text>
<text x="104.2" y="151.8">EN</text>
<text x="110.7" y="151.8">OV</text>
<text x="104.2" y="157.2">GND</text>
<text x="111" y="157.2">FB</text>
</g>
<g font-size="1.6" fill="#f00">
<text x="155.2" y="40.6">DCLK</text>
<text x="155.2" y="42.3">HSYNC</text>
<text x="155.2" y="44.1">VSYNC</text>
<text x="155.2" y="47.7">R0</text>
<text x="155.2" y="49.4">R1</text>
<text x="155.2" y="51.2">R2</text>
<text x="155.2" y="53">R3</text>
<text x="155.2" y="54.8">R4</text>
<text x="155.2" y="56.6">R5</text>
<text x="155.2" y="60.1">G0</text>
<text x="155.2" y="61.9">G1</text>
<text x="155.2" y="63.7">G2</text>
<text x="155.2" y="65.4">G3</text>
<text x="155.2" y="67.2">G4</text>
<text x="155.2" y="69">G5</text>
<text x="155.2" y="72.6">B0</text>
<text x="155.2" y="74.3">B1</text>
<text x="155.2" y="76.1">B2</text>
<text x="155.2" y="77.9">B3</text>
<text x="155.2" y="79.7">B4</text>
<text x="155.2" y="81.4">B5</text>
<text x="155.2" y="90.3">RL</text>
<text x="155.2" y="92.1">UD</text>
<text x="149.9" y="138.3">LEDA</text>
<text x="75.2" y="149">YDIS</text>
<text x="149.9" y="145.5">LEDK</text>
</g>
<g font-size="1.6">
<text x="172.3" y="38.7">1</text>
<text x="172.3" y="40.5">2</text>
<text x="189.9" y="38.7">35</text>
<text x="172.3" y="42.3">3</text>
<text x="172.3" y="44.1">4</text>
<text x="172.3" y="45.8">5</text>
<text x="172.3" y="47.6">6</text>
<text x="172.3" y="49.4">7</text>
<text x="172.3" y="51.2">8</text>
<text x="172.3" y="53">9</text>
<text x="171.4" y="54.7">10</text>
<text x="171.4" y="56.5">11</text>
<text x="171.4" y="58.3">12</text>
<text x="171.4" y="60.1">13</text>
<text x="171.4" y="61.8">14</text>
<text x="171.4" y="63.6">15</text>
<text x="171.4" y="65.4">16</text>
<text x="171.4" y="67.2">17</text>
<text x="171.4" y="69">18</text>
<text x="171.4" y="70.7">19</text>
<text x="171.4" y="72.5">20</text>
<text x="171.4" y="74.3">21</text>
<text x="171.4" y="76.1">22</text>
<text x="171.4" y="77.9">23</text>
<text x="171.4" y="79.6">24</text>
<text x="171.4" y="81.4">25</text>
<text x="171.4" y="83.2">26</text>
<text x="158.2" y="87.5">+3V3</text>
<text x="171.4" y="85">27</text>
<text x="171.4" y="86.7">28</text>
<text x="171.4" y="88.5">29</text>
<text x="171.4" y="90.3">30</text>
<text x="171.4" y="92.1">31</text>
<text x="171.4" y="93.9">32</text>
<text x="171.4" y="95.6">33</text>
<text x="189.9" y="95.6">34</text>
<text x="163.7" y="102.8">GND</text>
<text x="172.6" y="106.3">+3V3</text>
<text x="194" y="102.8">GND</text>
<text x="172.6" y="122.3">GND</text>
<text x="83.7" y="141.9">+5V0</text>
<text x="104.7" y="138.3">1</text>
<text x="113.4" y="138.3">2</text>
<text x="120.7" y="138.3">1</text>
<text x="129.4" y="138.3">2</text>
<text x="177.6" y="138.3">1</text>
<text x="177.6" y="140.1">2</text>
<text x="177.6" y="141.9">3</text>
<text x="177.6" y="143.6">4</text>
<text x="101.2" y="145.4">6</text>
<text x="115.2" y="145.4">1</text>
<text x="177.6" y="145.4">5</text>
<text x="177.6" y="147.2">6</text>
<text x="101.2" y="150.7">4</text>
<text x="115.2" y="150.7">5</text>
<text x="101.2" y="156.1">2</text>
<text x="115.2" y="156.1">3</text>
<text x="83.7" y="163.2">GND</text>
<text x="94.4" y="163.2">GND</text>
<text x="128.2" y="170.3">GND</text>
<text x="228.3" y="195.1">Title</text>
<text x="228.3" y="200.4">Size</text>
<text x="230.1" y="202.2">A3</text>
<text x="235.4" y="200.4">Document Number</text>
<text x="287" y="200.4">Rev</text>
<text x="288.8" y="202.2">0.1</text>
<text x="228.3" y="205.7">Date:</text>
<text x="237.5" y="205.7">Tuesday, August 07, 2012</text>
<text x="263.9" y="205.7">Sheet</text>
<text x="272.7" y="205.7">4</text>
<text x="278.1" y="205.7">of</text>
<text x="283.4" y="205.7">4</text>
</g>
<g font-size="1.6" fill="#000080">
<text x="174.4" y="37">J3</text>
<text x="174.4" y="99.2">TM057KDH01</text>
<text x="176.2" y="113.5">C34</text>
<text x="176.2" y="115.2">0.1uF</text>
<text x="101.5" y="134.8">L1</text>
<text x="101.5" y="136.6">10uH</text>
<text x="122.8" y="134.8">D2</text>
<text x="122.8" y="136.6">MBR0530T1G</text>
<text x="179.7" y="136.6">J4</text>
<text x="103.3" y="143.7">U9</text>
<text x="87.3" y="154.3">C36</text>
<text x="179.7" y="150.8">CON6</text>
<text x="87.3" y="156.1">4.7uF</text>
<text x="103.3" y="159.7">SP1072</text>
<text x="131.7" y="161.5">R38</text>
<text x="138.8" y="161.5">R39</text>
<text x="146" y="161.5">R40</text>
<text x="162" y="156.1">C37</text>
<text x="162" y="157.9">4.7uF</text>
<text x="131.7" y="163.2">1.1</text>
<text x="138.8" y="163.2">1.1</text>
<text x="146" y="163.2">1.1</text>
</g>
<g font-size="1.3">
<text x="30.9" y="1.3">5</text>
<text x="89" y="1.3">4</text>
<text x="147.1" y="1.3">3</text>
<text x="205.1" y="1.3">2</text>
<text x="263.2" y="1.3">1</text>
<text x=".6" y="28.4">D</text>
<text x="292.8" y="28.4">D</text>
<text x=".6" y="79.5">C</text>
<text x="292.8" y="79.5">C</text>
<text x=".6" y="130.6">B</text>
<text x="292.8" y="130.6">B</text>
<text x=".6" y="181.7">A</text>
<text x="292.8" y="181.7">A</text>
<text x="30.9" y="207.4">5</text>
<text x="89" y="207.4">4</text>
<text x="147.1" y="207.4">3</text>
<text x="205.1" y="207.4">2</text>
<text x="263.2" y="207.4">1</text>
</g>
</svg>
